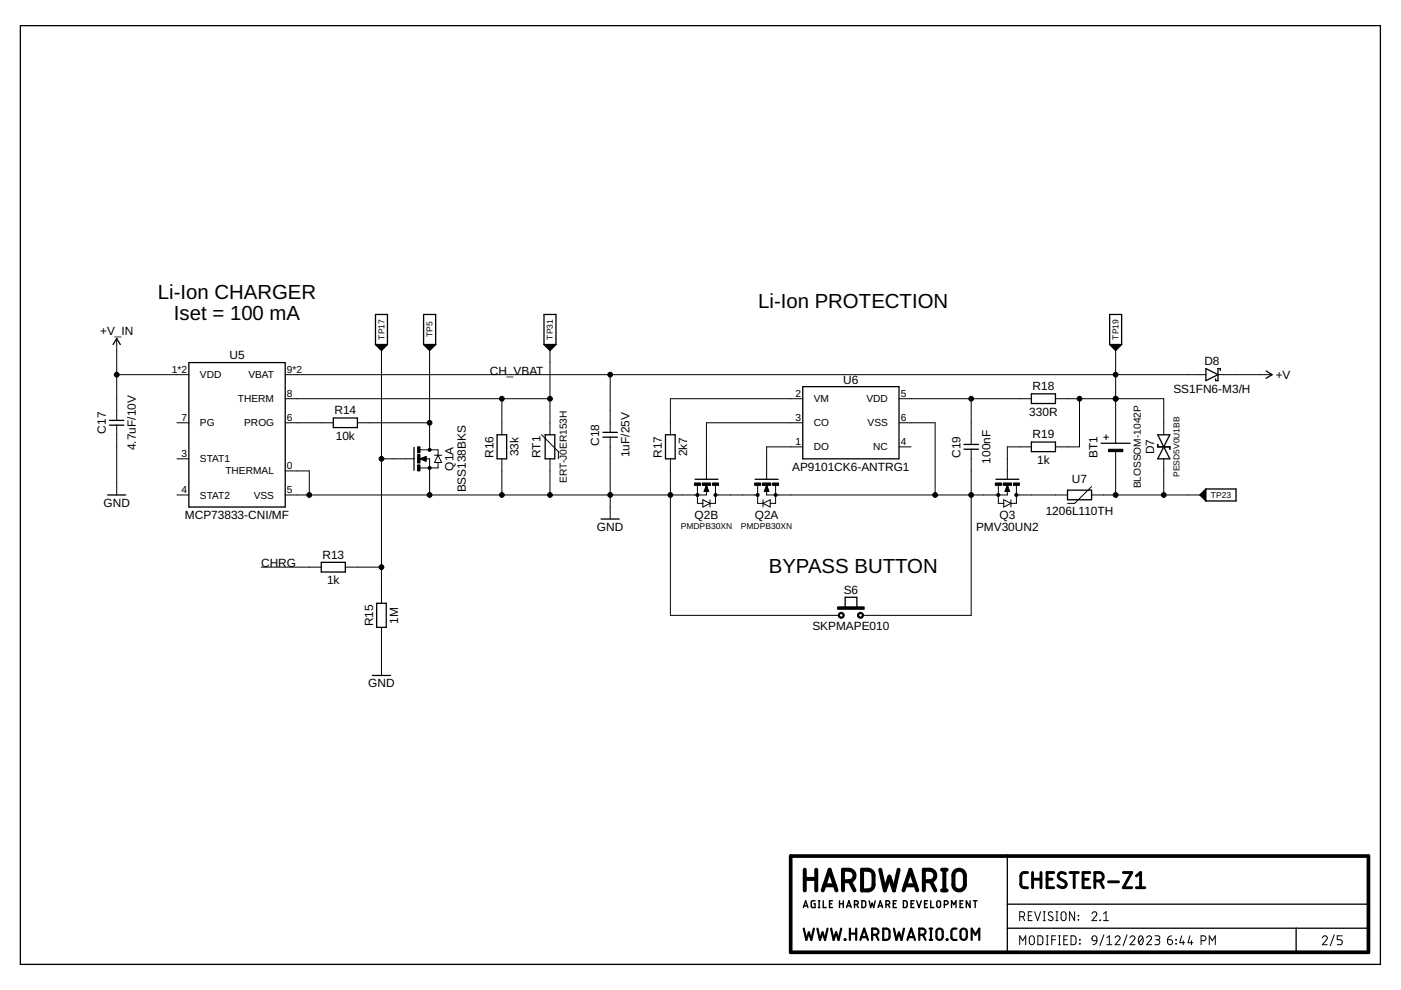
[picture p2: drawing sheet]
<svg xmlns="http://www.w3.org/2000/svg" width="297mm" height="210mm" viewBox="0 0 297 210" stroke-linecap="round" stroke-linejoin="round" font-family="sans-serif">
<g fill="none" stroke="#000" stroke-width=".21">
<path d="M24.7 79.4h15.3M24.7 71.8v17.3M60.5 79.4h195.2M80.9 74.3v53.6M91.1 74.3v21.1M116.6 74.3v17.9M129.4 79.4v12.3M236.5 74.3v19.7M258.2 79.4h11.5M24.7 90.1v14.8M37.5 89.6h2.5M37.5 97.3h2.5"/>
<path d="M60.5 89.6h10.2M60.5 84.5h56.1M60.5 99.8h5.1v5.1M75.8 89.6h15.3M80.9 97.3h6.9M89 97.3h2.1v7.6M89 97.3l1.3-.5v1zM89 97.3l1.3 .1M89 97.3l1.3 .2M89 97.3l1.3 .4M89.1 95.4h3.8v1.1M90.3 97.2l-1.3 .1"/>
<path d="M90.3 97l-1.3 .3M90.3 96.9l-1.3 .4M92.1 96.5h1.5M92.9 98.1v1.1h-3.9M92.9 96.5l.7 1.6h-1.5zM106.4 84.5v7.7M106.4 97.3v7.6M114.8 92.2l3.6 3.6v1.5M116.6 97.3v7.6M129.4 92.7v17.3M142.1 97.3v33.2h35.7M170.2 89.6h-20.4v12"/>
<path d="M170.2 94.7h-7.7v6.9M170.2 84.5h-28.1v7.7M190.6 89.6h7.7v15.3M190.6 94.7h2.6M190.6 84.5h28.1M205.9 84.5v9.7M205.9 95.2v35.3h-23M218.7 94.7h-5.1v6.9M223.8 84.5h22.9v7.7M228.9 84.5v10.2h-5.1M234 92.7h1M234.5 92.2v1"/>
<path d="M236.5 95.5v9.4M246.7 97.3v7.6M37.5 104.9h2.5M147.9 102.9v3.8h1.1M149 106l1.5 .7-1.5 .8zM149.8 102.9v2h-89.3M149.8 102.9l.5 1.3h-1zM149.8 102.9l.1 1.3M149.8 102.9l.2 1.3M149.8 102.9l.4 1.3M149.8 102.9l-.2 1.3M149.8 102.9l-.3 1.3"/>
<path d="M149.8 102.9l-.4 1.3M150.5 106v1.5M151.7 104.9h8.9M151.7 102.9v3.8h-1.2M160.6 102.9v3.8h1.2M161.8 106.7l1.5-.7v1.5zM161.8 106v1.5M162.5 102.9v2h51.1v-2M162.5 102.9l.5 1.3h-1zM162.5 102.9l-.1 1.3M162.5 102.9l-.2 1.3M162.5 102.9l-.3 1.3"/>
<path d="M162.5 102.9l.2 1.3M162.5 102.9l.3 1.3M162.5 102.9l.4 1.3M164.4 102.9v3.8h-1.1M211.7 102.9v3.8h1.1M212.8 106l1.5 .7-1.5 .8zM213.6 102.9l.5 1.3h-1zM213.6 102.9l.1 1.3M213.6 102.9l.2 1.3M213.6 102.9l.4 1.3M213.6 102.9l-.2 1.3M213.6 102.9l-.3 1.3"/>
<path d="M213.6 102.9l-.4 1.3M214.3 106v1.5M215.5 104.9h10.8M215.5 102.9v3.8h-1.2M231.4 104.9h23M231.4 103.2l-3.5 3.5h-1.6M55.4 120.2h12.7M73.2 120.2h7.7M80.9 133v10.2M216.2 194.4h.5a.52 .52 0 0 0 .5-.6 .52 .52 0 0 0-.5-.5h-.5v1.9M216.8 194.4l.5 .8M218 194.1h.6"/>
<path d="M218.4 198.6l.3-.2 .5 .2 .1 1.2a.53 .53 0 0 1-.5 .5 .53 .53 0 0 1-.6-.5zM218.8 193.3h-.8v1.9h.8M219.4 193.3l.6 1.9 .6-1.9M220 198.4h.7l.4 .4v1.1l-.4 .4h-.7zM221.2 193.3h.4M221.2 195.2h.4M221.4 193.3v1.9M221.8 198.4h.4M222 198.4v1.9M223 199.2h.8M223.2 193.5a.47 .47 0 0 0-.7-.1 .47 .47 0 0 0 0 .7l.6 .3a.47 .47 0 0 1 0 .7 .47 .47 0 0 1-.7 0l-.2-.2M223.8 198.4h-.8v1.9"/>
<path d="M223.9 193.3h.4M223.9 195.2h.4M224.1 193.3v1.9M224.4 198.4h.4M224.6 198.4v1.9M225.1 193.5l.3-.2 .5 .2 .1 1.2a.52 .52 0 0 1-.5 .5 .52 .52 0 0 1-.5-.5zM225.6 199.2h.6M226.4 198.4h-.8v1.9h.8M227.1 198.4h.7l.3 .4v1l-.3 .5h-.7zM227.8 193.3v1.9l-1-1.9v1.9M228.6 194.1l.1 .1zM228.6 194.9l.1 .2z"/>
<path d="M228.9 199.2l.1 .1zM231.5 193.7a.51 .51 0 0 1 .7-.4 .51 .51 0 0 1 .2 .8l-.9 1.1h1.1M231.6 198.6l.3-.2 .4 .1 .2 .3 .1 .7-1-.2zM232.6 199.5l-.3 .5-.6 .3M233.2 195.1l.1 .1zM234 195.2h1M234 193.7l.5-.4v1.9M234 198.2l-.8 2.3M234.7 198.8l.5-.4v1.9M236.4 198.8a.51 .51 0 0 1 .7-.4 .51 .51 0 0 1 .2 .8l-.9 1.1h1.1M239 198.2l-.9 2.3M239.6 198.8a.51 .51 0 0 1 .7-.4 .51 .51 0 0 1 .2 .8l-.9 1.1h1"/>
<path d="M241.6 198.5l.1-.1a.86 .86 0 0 1 .6 1.4 .45 .45 0 0 1-.4 .5 .45 .45 0 0 1-.5-.5v-.7zM242.3 198.8l-.9 1.1M243.1 198.8a.51 .51 0 0 1 .7-.4 .51 .51 0 0 1 .2 .8l-.9 1.1h1.1M244.9 198.4h.6a.41 .41 0 0 1 .4 .4 .41 .41 0 0 1-.4 .4h-.4M245.4 199.2a.53 .53 0 0 1 .5 .6 .53 .53 0 0 1-.5 .5h-.5M247.5 199.2h.7a.53 .53 0 0 1 .4 .6 .53 .53 0 0 1-.6 .5 .53 .53 0 0 1-.5-.5zM248.4 198.4a.83 .83 0 0 0-.9 .8M249.3 199.2l.1 .1zM250.5 198.4l-.4 1.5h1.1M250.9 199.5v.8M252.3 198.4l-.4 1.5h1M252.6 199.5v.8"/>
<path d="M254.7 199.5h.5a.52 .52 0 0 0 .5-.6 .52 .52 0 0 0-.5-.5h-.5v1.9M280.4 198.8a.51 .51 0 0 1 .7-.4 .51 .51 0 0 1 .2 .8l-.9 1.1h1M282.9 198.2l-.9 2.3M284.6 198.4h-1.1v.8h.7a.54 .54 0 0 1 .4 .6 .54 .54 0 0 1-.4 .5h-.7M216.2 200.3v-1.9l.6 1.1 .7-1.1v1.9M221.8 200.3h.4M224.4 200.3h.4M228.9 200l.1 .2zM234.7 200.3h1M249.3 200l.1 .2zM256.4 200.3v-1.9l.6 1.1 .7-1.1v1.9"/>
</g>
<g fill="#000" stroke="#000" stroke-width=".21">
<path d="M160.4 104.7h.5v.5h-.5z" fill-rule="evenodd"/>
<path d="M215.2 104.7h.5v.5h-.5z" fill-rule="evenodd"/>
<path d="M177.9 130a.64 .64 0 0 1 1 .1 .64 .64 0 0 1-.4 1 .64 .64 0 0 1-.8-.6h.3a.38 .38 0 0 1 .5-.4 .38 .38 0 0 1 .1 .6 .38 .38 0 0 1-.6-.1v-.1h-.3z" fill-rule="evenodd"/>
<path d="M182 130a.64 .64 0 0 1 1 .1 .64 .64 0 0 1-.4 1 .64 .64 0 0 1-.8-.6h.3a.38 .38 0 0 1 .5-.4 .38 .38 0 0 1 .1 .6 .38 .38 0 0 1-.6-.1v-.1h-.3z" fill-rule="evenodd"/>
<circle cx="24.7" cy="79.4" r=".51"/>
<circle cx="129.4" cy="79.4" r=".51"/>
<circle cx="236.5" cy="79.4" r=".51"/>
<circle cx="80.9" cy="97.3" r=".51"/>
<circle cx="91.1" cy="89.6" r=".51"/>
<circle cx="91.1" cy="95.4" r=".33"/>
<circle cx="91.1" cy="99.2" r=".33"/>
<circle cx="106.4" cy="84.5" r=".51"/>
<circle cx="116.6" cy="84.5" r=".51"/>
<circle cx="205.9" cy="84.5" r=".51"/>
<circle cx="228.9" cy="84.5" r=".51"/>
<circle cx="236.5" cy="84.5" r=".51"/>
<circle cx="65.6" cy="104.9" r=".51"/>
<circle cx="91.1" cy="104.9" r=".51"/>
<circle cx="106.4" cy="104.9" r=".51"/>
<circle cx="116.6" cy="104.9" r=".51"/>
<circle cx="129.4" cy="104.9" r=".51"/>
<circle cx="142.1" cy="104.9" r=".51"/>
<circle cx="147.9" cy="104.9" r=".33"/>
<circle cx="151.7" cy="104.9" r=".33"/>
<circle cx="164.5" cy="104.9" r=".33"/>
<circle cx="198.3" cy="104.9" r=".51"/>
<circle cx="205.9" cy="104.9" r=".51"/>
<circle cx="211.7" cy="104.9" r=".33"/>
<circle cx="236.5" cy="104.9" r=".51"/>
<circle cx="246.7" cy="104.9" r=".51"/>
<circle cx="80.9" cy="120.2" r=".51"/>
</g>
<path d="M167.6 181.5h122.5v20.4h-122.5z" fill="none" stroke="#000" stroke-width=".78"/>
<g fill="none" stroke="#000" stroke-width=".28">
<path d="M4.3 5.4h288.4v199.1h-288.4zM24 73l.7-1.2 .8 1.2M40 76.9h20.5v30.6h-20.5zM79.6 73v-6.3h2.5v6.3M79.6 73h2.5M79.6 73l1.3 1.3 1.2-1.3M79.9 73.2h2M80 73.3h1.8M80.1 73.4h1.5M80.2 73.6h1.3M80.4 73.7h1M80.5 73.8h.8"/>
<path d="M80.6 73.9h.5M80.8 74.1h.2M89.8 73v-6.3h2.6v6.3M89.8 73h2.6M89.8 73l1.3 1.3 1.3-1.3M90.1 73.2h2M90.2 73.3h1.8M90.3 73.4h1.6M90.4 73.6h1.3M90.6 73.7h1M90.7 73.8h.8M90.8 73.9h.5"/>
<path d="M91 74.1h.2M115.3 73l1.3 1.3 1.3-1.3M115.3 73v-6.3h2.6v6.3M115.3 73h2.6M115.6 73.2h2M115.7 73.3h1.8M115.8 73.4h1.6M116 73.6h1.2M116.1 73.7h1M116.2 73.8h.8M116.4 73.9h.5M116.5 74.1h.2"/>
<path d="M235.3 73v-6.3h2.5v6.3M235.3 73h2.5M235.3 73l1.2 1.3 1.3-1.3M235.5 73.2h2.1M235.6 73.3h1.8M235.8 73.4h1.5M235.9 73.6h1.3M236 73.7h1M236.2 73.8h.7M236.3 73.9h.5M236.4 74.1h.3M255.7 78.1l2.5 1.3-2.5 1.3z"/>
<path d="M258.7 78.5v-.4h-.5v2.6h-.5v-.4M268.4 78.7l1.3 .7-1.3 .8M23.2 90.1h3.1M23.2 89.1h3.1M70.7 88.6h5.1v2.1h-5.1zM87.8 94.9v4.8M105.4 92.2h2v5.1h-2zM115.6 92.2h2v5.1h-2zM127.8 92.7h3.1M127.8 91.7h3.1M141.1 92.2h2.1v5.1h-2.1zM170.2 82h20.4v15.3h-20.4z"/>
<path d="M204.4 95.2h3.1M204.4 94.2h3.1M218.7 93.7h5.1v2.1h-5.1zM218.7 83.5h5.1v2.1h-5.1zM233.5 94h6.1M245.5 92.2h2.5l-2.5 5.1h2.5zM245.5 94.2v.5h2.5v.5M22.8 104.9h3.8M68.1 119.2h5.1v2.1h-5.1zM127.4 110h3.9M147.4 101.6h4.8M160.1 101.6h4.9"/>
<path d="M211.2 101.6h4.8M226.3 103.9h5.1v2.1h-5.1zM254.7 104.8v.3M254.8 104.7v.5M254.9 104.6v.7M255 104.4v1.1M255.2 104.3v1.3M255.3 104.2v1.5M255.4 104.1v1.7M255.5 103.9v2.1M255.7 103.7v2.5M255.7 103.7l-1.3 1.2 1.3 1.3"/>
<path d="M255.7 103.7h6.4v2.5h-6.4M79.9 127.9h2v5.1h-2zM179.2 128.9v-2.3h2.5v2.3M79 143.2h3.8M213.6 181.5v20.4M213.6 191.7h76.5M213.6 196.8h76.5M274.8 196.8v5.1"/>
</g>
<g fill="none" stroke="#000" stroke-width=".85">
<path d="M170.6 184.4v4.4M170.6 186.4h2.5M173.1 184.4v4.4M174.4 188.8l1.5-4.4 1.5 4.4M174.8 187.7h2.2M178.7 186.8a2.21 2.21 0 0 0 2.1-.3 1.22 1.22 0 0 0 .3-1.3 1.22 1.22 0 0 0-1.1-.8h-1.3v4.4M180.2 186.8l1 2M182.8 184.4a2.23 2.23 0 0 1 2 .3l.3 .4 .1 .5v2.3l-.4 .6a2.4 2.4 0 0 1-2 .3zM186.6 184.4l1 4.4 1-2.9 .9 2.9 1-4.4M191.6 188.8l1.4-4.4 1.5 4.4M191.9 187.7h2.2M195.9 186.8a2.19 2.19 0 0 0 2-.3 1.22 1.22 0 0 0 .3-1.3 1.22 1.22 0 0 0-1.1-.8h-1.2v4.4"/>
<path d="M197.3 186.8l1 2M199.7 184.4h1M199.7 188.8h1M200.2 184.4v4.4M202.4 184.8a1.23 1.23 0 0 1 1.4-.3 1.23 1.23 0 0 1 .8 1.1v2a1.22 1.22 0 0 1-1.2 1.2 1.22 1.22 0 0 1-1.3-1.2l.1-2.3z"/>
</g>
<g fill="none" stroke="#000" stroke-width=".3">
<path d="M170.3 192.4l.5-1.4 .5 1.4M170.5 192.1h.7M172.8 191h-.6l-.2 .2v.9l.2 .3h.6v-.8h-.2M173.5 192.4h.3M173.5 191h.3M173.7 191v1.4M174.5 191v1.4h.7M175.9 191.6h.4M176.5 191h-.6v1.4h.6M178 191.6h.8M178 191v1.4M178.8 191v1.4"/>
<path d="M179.5 192.4l.5-1.4 .5 1.4M179.6 192.1h.7M181.2 191.8h.4a.4 .4 0 0 0 .4-.4 .4 .4 0 0 0-.4-.4h-.4v1.4M181.7 191.8l.3 .6M182.7 191h.6l.2 .2v1l-.2 .2h-.6zM184.3 191l.3 1.4 .3-.9 .3 .9 .4-1.4M186.2 192.4l.4-1.4 .5 1.4M186.3 192.1h.7M187.8 191.8h.4a.4 .4 0 0 0 .4-.4 .4 .4 0 0 0-.4-.4h-.4v1.4M188.3 191.8l.3 .6M189.4 191.6h.5M190.1 191h-.7v1.4h.7"/>
<path d="M191.5 191h.6l.2 .2v.8l-.2 .4h-.6zM193.2 191.6h.5M193.8 191h-.6v1.4h.6M194.4 191l.4 1.4 .5-1.4M196 191.6h.5M196.7 191h-.7v1.4h.7M197.3 191v1.4h.7M198.7 191.1h.6l.1 .9a.4 .4 0 0 1-.4 .4 .4 .4 0 0 1-.4-.4zM200.2 191.8h.4a.4 .4 0 0 0 .4-.4 .4 .4 0 0 0-.4-.4h-.4v1.4M201.7 192.4v-1.4l.5 .8 .5-.8v1.4M203.6 191.6h.4M204.2 191h-.6v1.4h.6"/>
<path d="M205.7 191v1.4l-.8-1.4v1.4M206.4 191h.8M206.8 191v1.4"/>
</g>
<g fill="none" stroke="#000" stroke-width=".47">
<path d="M170.4 196.9l.6 2.4 .5-1.6 .5 1.6 .6-2.4M173.3 196.9l.5 2.4 .6-1.6 .5 1.6 .6-2.4M176.2 196.9l.5 2.4 .6-1.6 .5 1.6 .6-2.4M179.1 199.2l.1 .1zM180.2 196.9v2.4M180.2 198h1.3M181.5 196.9v2.4M182.4 199.3l.8-2.4 .8 2.4M182.6 198.7h1.2M184.9 198.2h.7a.66 .66 0 0 0 .6-.7 .66 .66 0 0 0-.6-.6h-.7v2.4M185.7 198.2l.5 1.1M187.3 196.9h.8l.4 .2 .1 .4-.1 1.5a1.18 1.18 0 0 1-1.2 .3z"/>
<path d="M189.5 196.9l.6 2.4 .5-1.6 .5 1.6 .6-2.4M192.4 199.3l.8-2.4 .8 2.4M192.6 198.7h1.2M194.9 198.2h.7a.66 .66 0 0 0 .6-.7 .66 .66 0 0 0-.6-.6h-.7v2.4M195.7 198.2l.5 1.1M197.1 199.3h.5M197.1 196.9h.5M197.4 196.9v2.4M198.7 197.1a.67 .67 0 0 1 .7-.2 .67 .67 0 0 1 .5 .6v1.1a.67 .67 0 0 1-.7 .7 .67 .67 0 0 1-.7-.7zM200.7 199.2l.2 .1zM202.8 196.9h-.7l-.4 .5 .1 1.7 .3 .2h.7M203.8 197.1a.67 .67 0 0 1 .7-.2 .67 .67 0 0 1 .5 .6v1.1a.67 .67 0 0 1-.7 .7 .67 .67 0 0 1-.7-.7z"/>
<path d="M206 199.3v-2.4l.8 1.3 .8-1.3v2.4"/>
</g>
<g fill="none" stroke="#000" stroke-width=".61">
<path d="M217.9 185h-1l-.3 .3-.2 .4v1.8l.2 .4 .3 .3h1M218.9 185v3.2M218.9 186.4h1.8M220.7 185v3.2M222 186.4h1.1M223.4 185h-1.4v3.2h1.4M225.9 185.3a.82 .82 0 0 0-1.2-.2 .82 .82 0 0 0-.1 1.1l1.1 .7a.77 .77 0 0 1 .2 1.1 .77 .77 0 0 1-1.1 .1l-.5-.3M226.9 185h1.7M227.8 185v3.2M229.6 186.4h1.1M231.1 185h-1.5v3.2h1.5M232.1 186.8a1.65 1.65 0 0 0 1.6-.3 .88 .88 0 0 0 .2-1 .88 .88 0 0 0-.9-.5h-.9v3.2"/>
<path d="M233.2 186.8l.7 1.4M235 187h2.2M238.2 185h1.7l-1.7 3.2h1.7M240.9 188.2h1.8M240.9 185.7l.9-.7v3.2"/>
</g>
<g fill="#000" stroke="#000" stroke-width=".21">
<path d="M88.5 94.7h.5v1.3h-.5zM88.5 98.6h.5v1.2h-.5zM88.5 96.4h.5v1.8h-.5zM235 95.2h3.1v.6h-3.1zM147.2 102.4h1.3v.5h-1.3zM148.9 102.4h1.8v.5h-1.8zM151.1 102.4h1.2v.5h-1.2zM160 102.4h1.3v.5h-1.3zM161.6 102.4h1.8v.5h-1.8zM163.8 102.4h1.3v.5h-1.3zM211 102.4h1.3v.5h-1.3zM212.7 102.4h1.8v.5h-1.8z"/>
<path d="M214.9 102.4h1.2v.5h-1.2zM177.6 128.7h5.6v.5h-5.6z"/>
</g>
<g font-size="4.3">
<text x="33.5" y="63.4">Li-Ion CHARGER</text>
<text x="160.8" y="65.4">Li-Ion PROTECTION</text>
<text x="36.9" y="68">Iset = 100 mA</text>
<text x="163" y="121.5">BYPASS BUTTON</text>
</g>
<g font-size="2.5">
<text x="21.2" y="71">+V_IN</text>
<text x="48.7" y="76.1">U5</text>
<text x="255.3" y="77.4">D8</text>
<text x="103.8" y="79.4">CH_VBAT</text>
<text x="178.8" y="81.5">U6</text>
<text x="218.9" y="82.7">R18</text>
<text x="248.8" y="83.2">SS1FN6-M3/H</text>
<text x="270.5" y="80.3">+V</text>
<text x="70.9" y="87.8">R14</text>
<text x="218.2" y="88.1">330R</text>
<text x="22.4" y="91.9" transform="rotate(-90 22.4 91.9)">C17</text>
<text x="28.8" y="95.4" transform="rotate(-90 28.8 95.4)">4.7uF/10V</text>
<text x="71.2" y="93.2">10k</text>
<text x="127.1" y="94.5" transform="rotate(-90 127.1 94.5)">C18</text>
<text x="218.9" y="93">R19</text>
<text x="96.2" y="99.8" transform="rotate(-90 96.2 99.8)">Q1A</text>
<text x="104.6" y="97" transform="rotate(-90 104.6 97)">R16</text>
<text x="110" y="96.8" transform="rotate(-90 110 96.8)">33k</text>
<text x="114.6" y="97.1" transform="rotate(-90 114.6 97.1)">RT1</text>
<text x="133.4" y="96.9" transform="rotate(-90 133.4 96.9)">1uF/25V</text>
<text x="140.3" y="97" transform="rotate(-90 140.3 97)">R17</text>
<text x="145.7" y="96.8" transform="rotate(-90 145.7 96.8)">2k7</text>
<text x="168" y="99.8">AP9101CK6-ANTRG1</text>
<text x="203.6" y="97" transform="rotate(-90 203.6 97)">C19</text>
<text x="210" y="98.3" transform="rotate(-90 210 98.3)">100nF</text>
<text x="219.9" y="98.3">1k</text>
<text x="232.7" y="97" transform="rotate(-90 232.7 97)">BT1</text>
<text x="244.7" y="96.3" transform="rotate(-90 244.7 96.3)">D7</text>
<text x="21.9" y="107.5">GND</text>
<text x="98.7" y="104.4" transform="rotate(-90 98.7 104.4)">BSS138BKS</text>
<text x="227.3" y="102.4">U7</text>
<text x="39.2" y="110">MCP73833-CNI/MF</text>
<text x="126.6" y="112.6">GND</text>
<text x="147.3" y="110">Q2B</text>
<text x="160" y="110">Q2A</text>
<text x="206.9" y="112.6">PMV30UN2</text>
<text x="211.9" y="110">Q3</text>
<text x="221.7" y="109.3">1206L110TH</text>
<text x="68.4" y="118.5">R13</text>
<text x="55.4" y="120.3">CHRG</text>
<text x="69.3" y="123.8">1k</text>
<text x="178.9" y="125.9">S6</text>
<text x="79.1" y="132.8" transform="rotate(-90 79.1 132.8)">R15</text>
<text x="84.4" y="132.2" transform="rotate(-90 84.4 132.2)">1M</text>
<text x="172.3" y="133.5">SKPMAPE010</text>
<text x="78.1" y="145.8">GND</text>
</g>
<g font-size="2.2">
<text x="36.4" y="79.1">1*2</text>
<text x="42.4" y="80.2">VDD</text>
<text x="52.7" y="80.2">VBAT</text>
<text x="60.8" y="79.1">9*2</text>
<text x="38.5" y="89.3">7</text>
<text x="50.4" y="85.3">THERM</text>
<text x="60.8" y="84.2">8</text>
<text x="60.8" y="89.3">6</text>
<text x="168.6" y="84.2">2</text>
<text x="168.6" y="89.3">3</text>
<text x="172.5" y="85.3">VM</text>
<text x="183.7" y="85.3">VDD</text>
<text x="191" y="89.3">6</text>
<text x="191" y="84.2">5</text>
<text x="42.4" y="90.4">PG</text>
<text x="51.8" y="90.4">PROG</text>
<text x="168.6" y="94.4">1</text>
<text x="172.5" y="90.4">CO</text>
<text x="172.5" y="95.5">DO</text>
<text x="183.9" y="90.4">VSS</text>
<text x="185.1" y="95.5">NC</text>
<text x="191" y="94.4">4</text>
<text x="38.5" y="96.9">3</text>
<text x="42.4" y="98.1">STAT1</text>
<text x="47.8" y="100.6">THERMAL</text>
<text x="60.8" y="99.5">0</text>
<text x="38.5" y="104.6">4</text>
<text x="42.4" y="105.7">STAT2</text>
<text x="53.8" y="105.7">VSS</text>
<text x="60.8" y="104.6">5</text>
<text x="120.2" y="102.4" transform="rotate(-90 120.2 102.4)">ERT-J0ER153H</text>
<text x="241.9" y="103.6" transform="rotate(-90 241.9 103.6)">BLOSSOM-1042P</text>
</g>
<g font-size="1.8">
<text x="81.5" y="72" transform="rotate(-90 81.5 72)">TP17</text>
<text x="91.7" y="71.5" transform="rotate(-90 91.7 71.5)">TP5</text>
<text x="117.2" y="72" transform="rotate(-90 117.2 72)">TP31</text>
<text x="237.2" y="72" transform="rotate(-90 237.2 72)">TP19</text>
<text x="250.1" y="101.1" transform="rotate(-90 250.1 101.1)">PESD5V0U1BB</text>
<text x="256.7" y="105.6">TP23</text>
<text x="144.3" y="112.1">PMDPB30XN</text>
<text x="157.1" y="112.1">PMDPB30XN</text>
</g>
</svg>
